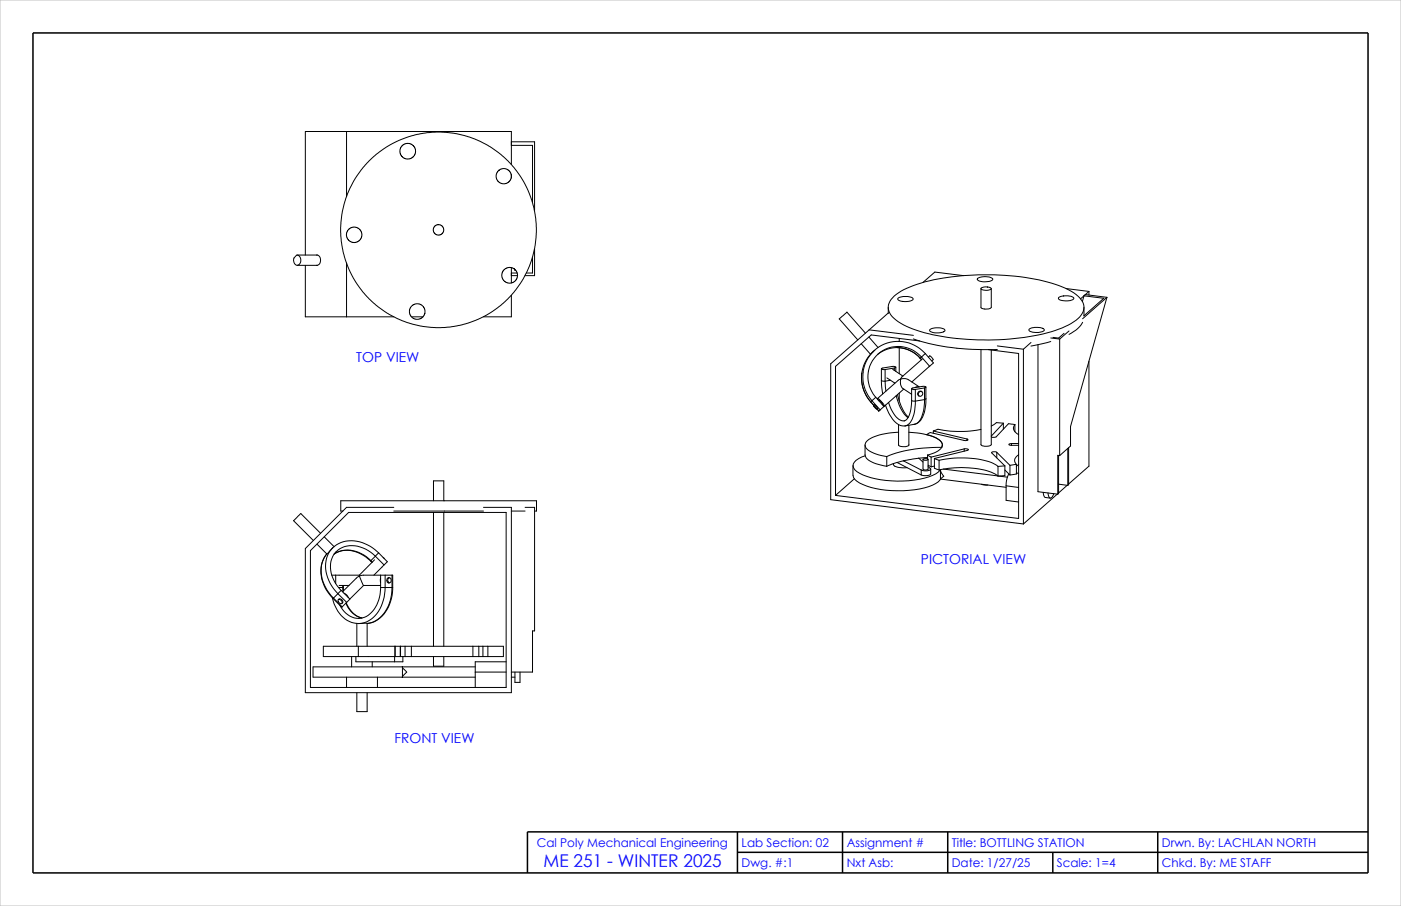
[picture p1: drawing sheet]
<svg xmlns="http://www.w3.org/2000/svg" width="432mm" height="279mm" viewBox="0 0 432 279" stroke-linecap="round" stroke-linejoin="round" font-family="sans-serif">
<path d="M0 0h431.8v279.4h-431.8z" fill="none" stroke="#c0c0c0" stroke-width=".31"/>
<path d="M10.2 10.2h411.4v259h-411.4zM227.3 256.5v12.7M259.7 256.5v12.7M292.1 256.5v12.7M356.8 256.5v12.7M421.6 256.5h-259v12.7M227.3 262.8h194.3M324.5 262.8v6.4" fill="none" stroke="#000" stroke-width=".47"/>
<g fill="none" stroke="#000" stroke-width=".31">
<path d="M106.8 40.6v20.1M153.8 52.5l.6-.4 1.1-.1 1 .3 .6 .5 .4 .7 .1 1.1-.3 1-.5 .6-.7 .4-1.1 .1-1-.4-.6-.5-.4-.6-.1-1.1 .3-1 .6-.6M157.6 50.7v-10.1h-63.5v38.1M157.6 53.8v1.1M157.6 44.8h6.5v17.6M157.6 43.7h7.2v21.2M91.4 78.7a1.61 1.61 0 0 1 1.3 1.5 1.61 1.61 0 0 1-1.2 1.6 1.68 1.68 0 0 1-.9-2.2zM91.6 78.7h6.2M97.5 78.7a1.63 1.63 0 0 1 1.3 1.5 1.63 1.63 0 0 1-1.3 1.6M164.1 79.4v4.8h-1.8M164.8 76.9v8.1h-3M91.6 81.8h6.2"/>
<path d="M94.1 81.8v15.9h27.3M106.8 81.1v16.6M126.9 97.7h3.5M157.6 82.6v4.6M157.6 91.1v6.6h-8.6M157.6 85h1.9M157.6 84.2h1.8M158.4 82.8l.7 .7 .4 .9v.9l-.4 .9-.6 .7-.9 .4h-1l-.9-.3-.6-.7-.4-.9v-.9l.3-.9 .7-.7 .9-.4h1.1l.7 .4M158.7 83.1v.3h.3M273.8 94.8v1.9M273.8 96.5l-5.9 5.2M275.6 91.3a32.2 32.2 0 0 1 15-5.5 80.1 80.1 0 0 1 34.7 1.9 15.3 15.3 0 0 1 8.3 5.2 4.4 4.4 0 0 1-2 5.9 36.3 36.3 0 0 1-15.9 5.3 79.6 79.6 0 0 1-33.2-2.2 15.4 15.4 0 0 1-8.2-5.3 4.1 4.1 0 0 1 1.3-5.3z"/>
<path d="M276.8 92a4.7 4.7 0 0 1 4.6 .1 1.95 1.95 0 0 1-2.1 .9 2.39 2.39 0 0 1-2.6-.9zM297 85l-8.9-1.1-3.7 3.2M301.4 85.8a4.5 4.5 0 0 1 4.6 .3 4.2 4.2 0 0 1-4.4 .5l-.4-.5zM302.3 89v5.8a2.56 2.56 0 0 0 3.2 0v-5.8M302.5 88.8a3.1 3.1 0 0 1 3 .2 2.58 2.58 0 0 1-3.2 0zM326.3 91.8a4.8 4.8 0 0 1 4.7 .1 2.68 2.68 0 0 1-3 .9l-1.5-.4-.3-.3zM328.5 89l7.1 .9M333.7 99.4a9 9 0 0 1-4.2 3.7M334.1 94.8v2.6M334.1 91.2l.4-.4 6.7 .9M334.1 91.2l6.1 .8-6.2 5.5M334.1 91.2l-.5 1.8"/>
<path d="M335.6 89.9l-2.6 2.3M335.6 89.9v1.1M341.2 91.7l-7.5 6.6M341.2 91.7l-11.3 39.8v6l-3.3 3M265.4 106l2.9 3.3 1.3-1.3M265.6 115.1a10.8 10.8 0 0 0 2.8 8.8M266.7 102.7l-5.8-6.3-2.2 1.9 5.7 6.5M267.7 114.6a9.4 9.4 0 0 0 2.2 7.9M267.8 103.9l2.8 3.3M267.9 101.7l13.6 1.7M267.9 101.7l-11.9 10.5v41.9l59.4 7.5M269.2 108.3a11 11 0 0 0-.8 15.6"/>
<path d="M271.7 117.3l.3 4.2M271.7 117.3l1.1 .3M271.7 113.7v3.6M272.8 117.6l.2 3M272.8 114v3.6M273.3 116.5l2.5 1.7M274.4 117.3l-1.6 .3M275.1 113.9l3.2 2.1M275.6 113.5v.8M275.6 113.5l-2.8 .5M275.6 113.5l.5-.3-.9-.2-3.5 .7 .3 .3h.8M275.7 118.1v.2"/>
<path d="M276.1 113.2v1.4M276.5 107.2a9.6 9.6 0 0 1 7.1 3.2M276.5 107.2a9.7 9.7 0 0 1 7.1 3.2M276.5 107.2a9.5 9.5 0 0 0-6 2.1M277.2 104.4v.9M277.2 107.2v8M277.6 116.9l-.1 1.5 .5 1.1 3 2.1M277.6 116.9l-.6 .2-6.5 5.8M277.6 116.9a2.88 2.88 0 0 1 2.4 .2l3.3 2.2M278.6 120l-6 5.3M281 119.8v3.6M281.5 104.5a73.6 73.6 0 0 0 25.9 3.3"/>
<path d="M283.3 119.3h-.6l-.7 .2M283.5 105.2l-15-1.9-11 9.7v39.8M283.6 110.4l.4 .5M283.6 110.4h.1M284 110.1l-.4 .3M284 110.1l2.5 2.8M284 110.1a9.4 9.4 0 0 0-9.6-3 9.4 9.4 0 0 0-6.8 7.5M284.2 110.7l-6.2 5.5-.4 .7M284.9 119.6l.5-.3-.9-.2-3.5 .7 .3 .3h.8M284.9 119.6l-2.8 .5M284.9 119.6v3.6M285.2 109.1l-1.2 1"/>
<path d="M285.2 109.1l2.5 2.8-1.2 1M285.2 109.1a11 11 0 0 0-15.6-1.1 11 11 0 0 0-.9 15.6M285.4 119.4v3.6M286.1 110.2l.5-.5 .5 .5 .5 .7-.4 .4M286.5 112.9l-5.5 4.9M286.6 101.7a4.7 4.7 0 0 1 4.6 0l.1 .2a4.2 4.2 0 0 1-4.7 .1zM302.3 107.8v29.3a2.73 2.73 0 0 0 3.2 0v-29.2M304.6 107.8l9.3 1.2v50.9l-56.4-7.1M307.4 106.7l8 1M315.4 107.7v53.9M317.2 101.5a4.5 4.5 0 0 1 4.7 .2 2.03 2.03 0 0 1-2.3 .8 2.33 2.33 0 0 1-2.5-.9zM317.8 105.6l-2.4 2.1"/>
<path d="M319.9 106.3v45.3l6.1 .8M323.8 105.3l-6 1.4M323.8 104.2l2.8 .4M326.6 104.6v35.9M328 102.8l-1.7 1.5-1.8-.2M329.5 102.1l-2.9 2.5M335.6 111.4v32.4l-6.2 5.5M266.6 137.2v3.1a3.4 3.4 0 0 0 2.7 2.4l4 1.1M268.4 123.9l.9 1.1M268.4 123.9h.1M268.7 123.6l2.6 2.8M268.7 123.6l-.3 .3"/>
<path d="M269.2 125.1l.4-.3 .7 .7 .3 .5-.3 .2M269.2 125l1.1 1.2-.8-.6zM269.9 122.5l2.6 2.9-1.2 1M269.9 122.5l-1.2 1.1M270.3 126.2l.5 .6M270.6 123.3l-.1-.4 1.5 1.3 .6 1.1-.4-.2M270.8 123.6a1.12 1.12 0 0 1 1.2 1l-.1 .2M270.8 126.7v.1M271.3 126.4l-.5 .3M272.9 124.9a10.4 10.4 0 0 0 4.6 6.3l1.4 .2M273.9 124.1a8.5 8.5 0 0 0 4.1 5.7h.7M276.2 122a12 12 0 0 0 3.7 6.8"/>
<path d="M276.6 121.7l.1 .3a14.5 14.5 0 0 0 3.3 6.7M276.9 133.3a15.8 15.8 0 0 0-9.8 2.8 1.86 1.86 0 0 0 1 3l2.6 1.2 2.6 .5M276.9 137.2a2.39 2.39 0 0 0 3.2 0M276.9 130.9v6.4M277.2 121.2v2.4M278.7 129.8h.1M280.1 133.3a18.2 18.2 0 0 1 9.6 2.6l.7 1-.2 1.1M280.1 131.1v6.2M281 123.4l.3 .3h.8M281 123.4a8.3 8.3 0 0 1-1.8 6.2l-.5 .2M281.8 130.9l-2.9 .5M282.1 123.7a9.3 9.3 0 0 1-2.2 7.2l-1 .5"/>
<path d="M282.1 120.1v3.6M283 122l.3 .1M283.9 120.6l.2 .2M284.1 120.7a.79 .79 0 0 0-1.1 .3 .79 .79 0 0 0 .2 1M284.9 123.2a9.8 9.8 0 0 1-2.2 7.3l-.9 .4M284.9 123.2l-2.8 .5M285.4 123a9.3 9.3 0 0 1-2.4 7.3l-1.2 .6M285.4 123l-.5 .2M285.6 134a6.1 6.1 0 0 1 4.8 3 2.96 2.96 0 0 1-2.3 2.6l-2.2 .7M285.6 134l1.1-.6 10.4 2.4 .5 .1 .8-.3-.4-.2M285.6 134v.1M287.7 132.9l10.3 2.5"/>
<path d="M287.7 132.9v.7M290.2 138h.1M290.2 138a42.6 42.6 0 0 0-16.9 2.8M290.4 137.2v.3M297.2 138.4v.7M297.2 138.4l-10.2 2.6M297.2 138.4l1.3 .2-.3 .3-10.2 2.5M298 135.4v.4M302.3 132.4l-.3 .1a37.5 37.5 0 0 1-13.1 0l-1.2 .4M307.2 139.5l-.1-.1a1.01 1.01 0 0 0-1.5 .3l4.1 4M307.2 139.5v1.7M307.2 139.5l4.1 4"/>
<path d="M309.2 130.5l-2.1-.2-1.6 1.1M309.2 130.5l-3.7 4M309.2 130.5v1.8M311.7 136.8l-.8 .2 .8 .3M311.7 136.8v.5M311.7 137.3h2.2M311.7 136.8h2.2M312.8 130.9l-2-.2-3.8 4h-1.5M312.8 130.9a1.98 1.98 0 0 0 1.1 3.1M312.8 130.9v2.2M329.1 138.3v11.4M329.4 138v11.4l-.3 .3"/>
<path d="M105.7 157.6h-.7v-3.2h60.4v3.2h-.6M107.4 158h48.6v54h-60.3v-42.2zM121.4 156.5h-14.6l-12.7 12.7v44.4h63.5v-57.1h-8.6M121.4 157.6h27.6M133.6 154.4v-6.1h3.2v6.1M133.6 158v41.3M136.8 158v41.3M157.6 157.6h4.2M161.8 156.5h3v38.1h-.7v12.7h-6.5M262.9 143.6v3a3.7 3.7 0 0 0 3.1 2.8 32.5 32.5 0 0 0 21.4 .2 4.3 4.3 0 0 0 2.5-1.9M263.3 147.7l-5.8 5.1M266.7 140.5a4.2 4.2 0 0 0-3.8 3.2 5.2 5.2 0 0 0 4.2 3.2 31.7 31.7 0 0 0 21.3-.8l1.4-1.2"/>
<path d="M273.3 140.8v3M275.3 143v.2a3.5 3.5 0 0 0 3.5 1.1l.8-.1M276.5 142.6l7.4 3.9M278.4 142.1l5.5 2.8M278.4 142.1l-5.1 1.7M283.2 141.3l-4.8 .8M283.2 141.3l1.3 1.2M283.9 144.9v1.6M284.5 141.7v3a1.25 1.25 0 0 0 1.5 0v-3M284.5 141.6l.1-.1a1.2 1.2 0 0 1 1.4 .2l-.1 .1a1.06 1.06 0 0 1-1.4-.2zM285.9 140.3l1.1 .7M285.9 141.1l-2.7 .2"/>
<path d="M285.9 140.3v1.2M286 143.5l1 .5M286 143.9l.9 .7a2.4 2.4 0 0 1-3 .3M286.9 144.7v1.5a2.74 2.74 0 0 1-3 .3M287 141v3M288 141.4l1.4 .5M288 141.4v3l1.4 .5M288 143.7l-1 .3M289.4 141.9v3M289.4 141.9a29.8 29.8 0 0 1 16.8 1l1.4 .9M289.4 144.9a29.8 29.8 0 0 1 16.8 1l1.4 .9M289.9 147.7l20.2 2.6"/>
<path d="M289.9 144.9v2.8M289.9 144.9l.3 1 .7 1-1 .8M290.7 144.7l16.9 2.1M302.5 149.4l2 .2M307.6 143.8v3M307.8 146.8l2.7 .4M309.7 143.7v2.9l-2.1 .2M309.7 144.9l1.6 1.6M309.7 143.7l-2.1 .1M310.1 149.8l3.8 .5M310.1 149.8v4.5l3.8 .5M310.9 146.1a7.5 7.5 0 0 0-.8 3.7"/>
<path d="M311.3 143.5v3M313.3 143.2l-2 .3M313.3 143.2v3l-2 .3M313.3 145.9l.6 .1M313.9 140.3a1.79 1.79 0 0 0-.6 2.9M313.9 143.3l-.6 .5M321.5 151.8l.4 1.5 1.8 .3M323 152a1.14 1.14 0 0 0 1 1.5l.8-1.3M325.8 152.4l-10.4 9.2M326.3 140.5v11.6l-.3 .3M326.3 149.3l2.8 .4M326.6 140.5l-.6-.1v12"/>
<path d="M328.9 149.6l-2.6 2.4M97.7 167.8l3.1 3.1 1.7-1.9M98.8 164.5l-6.1-6.1-.2 .2-2 2 6.1 6.1M99.9 165.6l3.1 3M102.2 177.4h1.3M102.5 169a9 9 0 0 1 10.8-.9l1.6 .9 1.8 1.5M102.5 169a9.1 9.1 0 0 0-.7 10.9l2.3 3.2M103 170.9a8.4 8.4 0 0 1 10.3 1.3l.9 .8M103 170.9a8.7 8.7 0 0 1 10.6 1.4l.7 .6M103.5 177.4h7.2M103.5 177.4v2.6M110.7 177.4l.1 .2"/>
<path d="M110.8 177.6l1.3 3M110.8 177.6l-.7 .5-4.5 4.4M114.2 173l.4 .4M114.3 172.9l-.1 .1M114.3 172.9l.5 .5M115.4 172.6l-4.7 4.8M115.7 171.5l-1.4 1.4M115.7 171.5l2.7 2.7M115.7 171.5a9.2 9.2 0 0 0-10.9-2.3 6.9 6.9 0 0 0-2.2 9l1.2 2.2 1.4 1.7M116.7 170.5l-1 1M116.7 170.5l2.7 2.7-1 1M117.3 177.4h-5.4l-1.1 .2"/>
<path d="M117.3 178.3v1.4M117.3 177.4v3.8M117.3 177.4h1.4M118.1 171.9l.3 .4M118.4 174.2l-3.2 3.2M118.7 177.4h2.1M118.7 177.4v3.8M119.7 179.7h.3M119.7 178.2h.3M119.8 178.3a.69 .69 0 0 1 .8 .7 .69 .69 0 0 1-.9 .6l-.2-.7zM119.8 178.2a.8 .8 0 0 0-.6 .8 .8 .8 0 0 0 .6 .7M120.8 177.4h.2v3.8"/>
<path d="M120.8 177.4v3.8M102.7 184.6l2.8 2.6M102.8 184.4l-.1 .2M102.8 184.4l2.7 2.8M102.8 184.4a10.8 10.8 0 0 1-2.9-12.4l.8-1.2a9.7 9.7 0 0 0 .3 11.7l1.7 2.1M104.1 183.1l2.7 2.7M104.1 183.1l-1.3 1.3M104.3 185a.81 .81 0 0 1 .9 .2 .81 .81 0 0 1 0 1 .96 .96 0 0 1-.9-1.2zM104.4 181.2h1.2M104.4 184.8a.83 .83 0 0 1 1 .2 .83 .83 0 0 1 .1 .9M104.5 184.7l-.2 .3M104.5 180.6h3.1"/>
<path d="M105.2 182.1l2.6 2.6M105.2 182.1l-1.1 1M105.6 181.2l.1 1.3M105.6 181.2h.2M105.6 185.8l-.2 .3M105.6 180.6v.6M105.8 181.2l.1 1M105.8 180.6v.6M106 183l.9 .6 .5 .7M106.7 185.9a7.3 7.3 0 0 0 4.8 4.7 7.2 7.2 0 0 1-4.9-4.6M106.8 185.8l-1.3 1.4M107.8 184.7l-1 1.1"/>
<path d="M110 192.2v7.1M110.4 199.3v3.2M110.4 199.3h-10.7v3.2h10.7M110.4 199.3h11.3M112.1 180.6h5.2M112.1 180.6l-4.3 4.1M113.1 192.2l-2.6 .1M113.2 192.2v7.1M117.3 181.2a9.7 9.7 0 0 1-5 9.2 6.2 6.2 0 0 1-7.6-3.8M117.3 181.2h1.4M118.7 181.2h2.1M118.7 181.2a11.4 11.4 0 0 1-5.7 10.6 7.3 7.3 0 0 1-9.3-4.1l-.7-1.5-.6-1.9"/>
<path d="M120.8 181.2h.2M120.8 181.2a11.1 11.1 0 0 1-6.3 10.8l-1.3 .3M121 181.2a11 11 0 0 1-6.3 10.8l-1.5 .3M121.7 199.3v3.2M121.7 199.3h.1M121.8 199.3h1.6M121.8 199.3v3.2M123.4 199.3v3.2M123.4 199.3h1.4M124.8 199.3v3.2M124.8 199.3h2M126.8 199.3h19"/>
<path d="M126.8 199.3v3.2M145.8 199.3v3.2M145.8 199.3h1.8M147.6 199.3v3.2M147.6 199.3h1.2M148.8 199.3h1.6M148.8 199.3v3.2M150.4 199.3h4.8v3.2h-4.8M150.4 199.3v3.2M96.5 205.7v3.1M96.5 208.8h27.5M96.5 205.7h27.5"/>
<path d="M106.8 208.8v3.2M108.4 202.5v3.2M109.7 202.5v1.6h11.9M110 213.6v5.9h3.2v-5.9M114.7 204.1v1.6M116.3 208.8v3.2M121.6 202.5h-11.2M121.6 202.5v1.6M121.6 202.5h2.6M124 205.9l1.3 1.4-1.3 1.3M124.2 202.5v1.6h-2.6M124.2 202.5h.6"/>
<path d="M124.8 202.5h2M126.8 202.5h19M133.6 202.5v2.9h3.2v-2.9M145.8 202.5h1.8M146.5 205.7h-22.5v3.1h22.5M146.5 207.3h9.5M146.5 207.3v4.7M147.6 202.5h1.2M148.8 202.5h1.6M156 204.1h-9.5v3.2M157.6 208.8h1.1M158.7 207.3v3.1h1.6v-3.1"/>
<circle cx="125.7" cy="46.6" r="2.41"/>
<circle cx="109.1" cy="72.4" r="2.39"/>
<circle cx="135.2" cy="70.9" r="1.61"/>
<circle cx="135.2" cy="70.9" r="30.2"/>
<circle cx="128.6" cy="96.1" r="2.41"/>
<circle cx="283.7" cy="121.5" r=".73"/>
</g>
<text font-size="5.4" fill="#00f" x="167.5" y="267.3">ME 251 - WINTER 2025</text>
<g font-size="4.2" fill="#00f">
<text x="109.8" y="111.7">TOP VIEW</text>
<text x="283.8" y="174">PICTORIAL VIEW</text>
<text x="121.6" y="229.2">FRONT VIEW</text>
</g>
<g font-size="3.7" fill="#00f">
<text x="165.4" y="261.2">Cal Poly Mechanical Engineering</text>
<text x="228.6" y="261.2">Lab Section: 02</text>
<text x="261" y="261.2">Assignment #</text>
<text x="293.3" y="261.2">Title: BOTTLING STATION</text>
<text x="358.1" y="261.2">Drwn. By: LACHLAN NORTH</text>
<text x="228.6" y="267.5">Dwg. #:1</text>
<text x="261" y="267.5">Nxt Asb:</text>
<text x="293.3" y="267.5">Date: 1/27/25</text>
<text x="325.8" y="267.5">Scale: 1=4</text>
<text x="358.1" y="267.5">Chkd. By: ME STAFF</text>
</g>
</svg>
